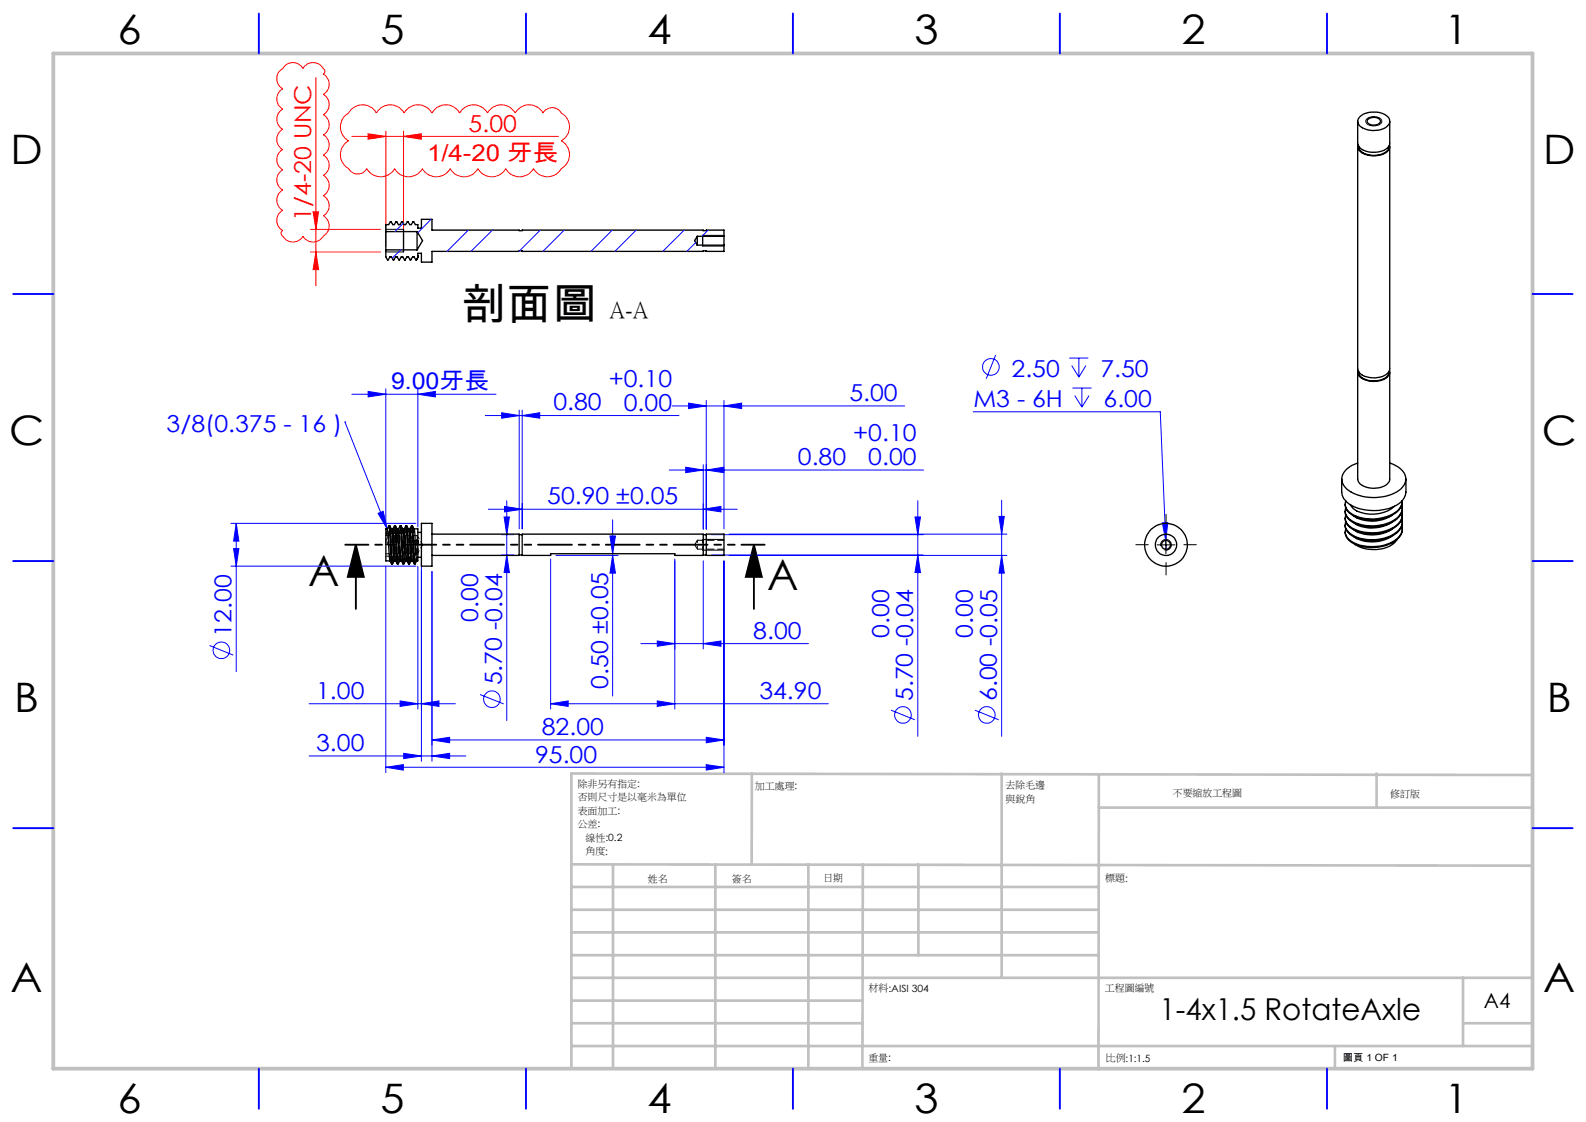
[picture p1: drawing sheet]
<svg xmlns="http://www.w3.org/2000/svg" width="297mm" height="210mm" viewBox="0 0 297 210" stroke-linecap="round" stroke-linejoin="round" font-family="sans-serif">
<g fill="none" stroke="#00f" stroke-width=".19">
<path d="M64.6 79h.1M64.6 79l7.9 20M65.9 73.8h27M68.9 73.3l3.3 .5-3.3 .5zM72.2 72.8v25.2M78.2 73.8l3.3-.5v1zM78.2 72.8v25.8M90.9 77.8h36.2M93.9 77.2l3.3 .6-3.3 .5zM97.2 76.8v22.2M97.8 77.8l3.3-.6v1.1zM97.8 76.8v22.2"/>
<path d="M125.9 76h43.5M128.9 75.5l3.4 .5-3.4 .5zM132.3 75v24.1M135.6 76l3.3-.5v1zM135.6 75v24M182.2 77.1h35.1l1.1 25.7M186.4 66.5l-1.7 4.4M200.2 67h3.6M200.7 68.4l1.3 2.2M200.8 72.6h3.6M201.3 74l1.3 2.2M202 67v3.6"/>
<path d="M202.6 72.6v3.6M203.3 68.4l-1.3 2.2M203.9 74l-1.3 2.2M43.3 98h34.6M44.2 98v27.7M44.2 98l.5 3.3h-1zM70.8 96.1l1-.4 .7 3.3zM91.4 95.3h46.6M94.4 96.8h1l-.5 3.3zM94.5 94.8l3.3 .5-3.3 .5zM94.9 93.7v41.2M114.7 97.3v33"/>
<path d="M125.3 88h47.6M128.4 87.4l3.3 .6-3.3 .5zM131.7 87v12.1M131.7 95.3l3.3-.5v1zM132.3 88l3.2-.6v1.1zM136.6 100h52M171.3 96.8h1.1l-.5 3.3zM171.9 93.7v44.1M187.1 96.7h1l-.5 3.3zM187.6 93.6v44.2M217.7 97.9l1-.1-.4 3.3zM43.3 106h34.6"/>
<path d="M43.7 102.7h1l-.5 3.3zM72.2 106v38.6M78.2 106v26.7M78.9 105.3v37.2M80.9 107v35.5M93.9 103.9h2.3M93.9 100.1h2.3M94.9 103.9l.5 3.3h-1zM103.1 104.6v28.1M104.1 104h11.6M114.2 100.3h1.1l-.6 3.3zM114.7 104l.6 3.3h-1.1z"/>
<path d="M123.1 120l3.3 .5-3.3 .5zM126.4 104.6v28.1M131.7 105v16.5M133.2 103.9h39.7M133.2 100.1h39.7M135.6 105v39.6M136.6 104h52M171.9 103.9l.5 3.3h-1.1zM187.6 104l.5 3.3h-1zM39.2 120.8l4.5 1.8M57.9 131.7h27.4M74.9 131.2l3.3 .5-3.3 .5z"/>
<path d="M78.9 131.7l3.3-.5v1zM80.9 138.5l3.3-.5v1zM80.9 138.5h54.7M89.9 130l4.4 1.8M103.1 131.7l3.3-.5v1zM103.1 131.7h52M120 120.5h31.4M123.1 131.2l3.3 .5-3.3 .5zM131.7 120.5l3.3-.5v1zM132.3 138l3.3 .5-3.3 .5zM166.9 132.9l4.4 1.8M182.6 132.9l4.4 1.8"/>
<path d="M57.9 141.5h29.3M72.2 143.6l3.3-.5v1zM72.2 143.6h63.4M75.6 141l3.3 .5-3.3 .5zM80.9 141.5l3.3-.5v1zM132.3 143.1l3.3 .5-3.3 .5z"/>
<circle cx="185.5" cy="68.7" r="1.56"/>
<circle cx="41.5" cy="121.7" r="1.56"/>
<circle cx="92.1" cy="130.9" r="1.56"/>
<circle cx="169.1" cy="133.8" r="1.55"/>
<circle cx="184.8" cy="133.8" r="1.56"/>
</g>
<path d="M66.6 102l1.5 6h-3zM66.6 102v12M141.2 102l1.5 6h-3zM141.2 102v12" fill="none" stroke="#000" stroke-width=".35"/>
<path d="M52.6 13.1l.4-.3a2.14 2.14 0 0 1 3.7 0 2.29 2.29 0 0 1 4 .2 .63 .63 0 0 1-.2 .9 2.21 2.21 0 0 1 0 3.8 2.18 2.18 0 0 1 0 3.7 2.21 2.21 0 0 1 0 3.9 2.18 2.18 0 0 1 0 3.7 2.21 2.21 0 0 1 0 3.8 2.18 2.18 0 0 1 0 3.8 2.18 2.18 0 0 1 0 3.8 2.21 2.21 0 0 1 0 3.8 2.21 2.21 0 0 1-3.8 0 2.26 2.26 0 0 1-3.9-.1 .59 .59 0 0 1 .2-1 2.14 2.14 0 0 1 0-3.7 2.17 2.17 0 0 1 0-3.8 2.14 2.14 0 0 1 0-3.8 2.14 2.14 0 0 1 0-3.8 2.17 2.17 0 0 1 0-3.8 2.14 2.14 0 0 1 0-3.8 2.17 2.17 0 0 1 0-3.8 2.16 2.16 0 0 1-.4-3.5zM59.2 14.5v39M58.6 39.6h1.1l-.5 3.3zM64.5 21.8l.8-.6a2.97 2.97 0 0 1 5.2 0 2.97 2.97 0 0 1 5.2 0 3 3 0 0 1 5.2 0 2.97 2.97 0 0 1 5.2 0 3 3 0 0 1 5.2 0 2.97 2.97 0 0 1 5.2 0 2.97 2.97 0 0 1 5.2 0 1.94 1.94 0 0 1 3.4 0 2.94 2.94 0 0 1 0 5.1 2.97 2.97 0 0 1 0 5.3 2.97 2.97 0 0 1-5.2 0 2.97 2.97 0 0 1-5.2 0 3 3 0 0 1-5.2 0 2.97 2.97 0 0 1-5.2 0 3 3 0 0 1-5.2 0 2.97 2.97 0 0 1-5.2 0 3 3 0 0 1-5.2 0 1.94 1.94 0 0 1-3.4 0 2.97 2.97 0 0 1 0-5.3 2.96 2.96 0 0 1-.8-4.5zM65.9 25.5h38.7M68.9 25l3.3 .5-3.3 .6zM72.2 24.5v21.7M75.6 25.5l3.3-.5v1.1zM75.6 24.5v21.7M58.1 47.2h13.1M58.1 42.9h13.1M59.2 47.2l.5 3.3h-1.1z" fill="none" stroke="#f00" stroke-width=".19"/>
<path d="M255.9 22.3a1.97 1.97 0 0 1 2.8 .2 1.04 1.04 0 0 1-1.2 1.1 1.31 1.31 0 0 1-1.7-1zM72.2 42.9h3.4M72.2 47.2h3.4M131.6 46.1h4M131.6 44.1h4M72.2 99.9h3.4M72.2 104.1h3.4M131.6 103h4M131.6 101h4M216.7 102h3.3M217.4 102.2a.99 .99 0 0 1 .9-1.2 .99 .99 0 0 1 1 1.1 .99 .99 0 0 1-1.2 .8M218.3 100.3v3.3" fill="none" stroke="#000" stroke-width=".19"/>
<path d="M143.2 102h-78.5" fill="none" stroke="#000" stroke-width=".35" stroke-dasharray="6.3 1.3 1.3 1.3 1.3 1.3" stroke-dashoffset="2"/>
<path d="M148.5 2.5v7.5M2.5 105h7.5M287 105h7.5M148.5 200v7.5" fill="none" stroke="#c0c0c0" stroke-width=".35"/>
<g fill="none" stroke="#c0c0c0" stroke-width=".5">
<path d="M140.8 144.8v17M187.6 144.8v38.2M205.8 144.9l-.1 55.3M205.8 151.2h81.2M257.8 144.8v6.4M287 145.1l-180-.3v55.2M107 161.8l179.9 .2M107 178.8h98.8M107 174.5h98.8M107 170.3h98.8M107 166h98.8M114.8 161.8v38.2"/>
<path d="M133.9 161.8v38.3M151.4 161.8v38.2M161.6 161.8l-.1 38.3M172 161.8v17M107 195.8h180M107 191.5h54.6M107 187.3h54.6M107 183h180M250 195.8v4.2M274 191.5h13M274 183v12.8"/>
</g>
<path d="M10 10h277v190h-277z" fill="none" stroke="#c0c0c0" stroke-width=".7"/>
<g fill="none" stroke="#00f" stroke-width=".35">
<path d="M48.5 2.5v7.5M98.5 2.5v7.5M148.5 2.5v7.5M198.5 2.5v7.5M248.5 2.5v7.5M2.5 55h7.5M287 55h7.5M2.5 105h7.5M287 105h7.5M2.5 155h7.5M287 155h7.5M48.5 200v7.5"/>
<path d="M98.5 200v7.5M148.5 200v7.5M198.5 200v7.5M248.5 200v7.5"/>
</g>
<path d="M218.4 98.6v-2.3M215 102h-2.3M218.4 105.3v2.3M221.7 102h2.3" fill="none" stroke="#000" stroke-width=".19" stroke-dasharray="30.5 1.3 1.3 1.3"/>
<path d="M75.6 42.9v4.3M131.6 44.1v2" fill="none" stroke="#000" stroke-width=".25"/>
<path d="M131.6 101v2" fill="none" stroke="#000" stroke-width=".19" stroke-dasharray="1.3 .6" stroke-dashoffset=".6"/>
<path d="M75.6 104.1v-4.3" fill="none" stroke="#000" stroke-width=".19" stroke-dasharray="1.3 .6" stroke-dashoffset=".4"/>
<path d="M141.2 102l1.5 6h-3zM66.6 102l1.5 6h-3z" fill="#000"/>
<g fill="#f00">
<path d="M59.2 47.2l.5 3.3h-1.1zM58.6 39.6h1.1l-.5 3.3z"/>
<path d="M68.9 25l3.3 .5-3.3 .6zM75.6 25.5l3.3-.5v1.1z"/>
</g>
<g fill="#00f">
<path d="M70.8 96.1l1-.4 .7 3.3z"/>
<path d="M135.6 76l3.3-.5v1zM128.9 75.5l3.4 .5-3.4 .5zM132.3 138l3.3 .5-3.3 .5zM80.9 138.5l3.3-.5v1zM132.3 143.1l3.3 .5-3.3 .5zM72.2 143.6l3.3-.5v1zM132.3 88l3.2-.6v1.1zM128.4 87.4l3.3 .6-3.3 .5zM123.1 131.2l3.3 .5-3.3 .5zM103.1 131.7l3.3-.5v1z"/>
<path d="M217.7 97.9l.6 3.2 .4-3.3zM94.5 94.8l3.3 .5-3.3 .5zM131.7 95.3l3.3-.5v1zM123.1 120l3.3 .5-3.3 .5zM131.7 120.5l3.3-.5v1zM93.9 77.2l3.3 .6-3.3 .5zM97.8 77.8l3.3-.6v1.1zM75.6 141l3.3 .5-3.3 .5zM80.9 141.5l3.3-.5v1zM74.9 131.2l3.3 .5-3.3 .5zM78.9 131.7l3.3-.5v1zM68.9 73.3l3.3 .5-3.3 .5zM78.2 73.8l3.3-.5v1z"/>
<path d="M94.9 103.9l.5 3.3h-1zM94.4 96.8h1l-.5 3.3zM114.7 104l.6 3.3h-1.1zM114.2 100.3h1.1l-.6 3.3z"/>
<path d="M187.1 96.7h1l-.5 3.3zM187.6 104l.5 3.3h-1zM44.2 98l.5 3.3h-1zM43.7 102.7h1l-.5 3.3zM171.3 96.8h1.1l-.5 3.3zM171.9 103.9l.5 3.3h-1.1z"/>
</g>
<g fill="none" stroke="#000" stroke-width=".25">
<path d="M254.2 22.7v4.1a2.05 2.05 0 0 0 2.1 1.6 3.9 3.9 0 0 0 3.9-1.2v-4.5M254.2 27.4v41.6a1.99 1.99 0 0 0 2.1 1.6 3.8 3.8 0 0 0 3.9-1.1v-42.1M254.3 27.1a1.57 1.57 0 0 0 1.6 1.9 3.9 3.9 0 0 0 4.3-1.1v-.8M254.4 27.3a1.88 1.88 0 0 0 2 1.7 3.7 3.7 0 0 0 3.5-1l.2-.7M254.7 21.8a4.3 4.3 0 0 1 5.4 .3 1.35 1.35 0 0 1-.9 1.9 4.2 4.2 0 0 1-4.8-.7 1.14 1.14 0 0 1 .3-1.5zM256.2 22.4a1.6 1.6 0 0 1 2.3 .2 1.47 1.47 0 0 1-2.5 .3zM72.2 43.3v-1.3h.6l.3-.5h.1a.67 .67 0 0 0 .6 .5l.4-.5h.1a.67 .67 0 0 0 .6 .5l.3-.5h.2a.67 .67 0 0 0 .6 .5l.3-.5h.1a.67 .67 0 0 0 .6 .5l.3-.5h.2l.3 .5h.4v.7h.7v-1.6h2v2h16.3v.1h.6v-.1h33.9v.1l3.9-.1v1.1M72.2 46.8v1.3l.4 .5h.1l.3-.5a.67 .67 0 0 1 .6 .5h.2l.3-.5a.67 .67 0 0 1 .6 .5h.1l.3-.5a.67 .67 0 0 1 .6 .5h.2M72.2 43.3v3.5M72.2 46.8h5.9M72.2 43.3h5.9M75.9 48.6l.3-.5a.67 .67 0 0 1 .6 .5h.1l.4-.5a.67 .67 0 0 1 .6 .5h.1"/>
<path d="M75.9 48.5v.1M78.1 43.3v3.5M78.1 43.3l1 1.7-1 1.8M78.2 48l.1 .1M78.3 48.1l-.3 .5M78.4 48l-.4 .6M130.6 44.2v1.7M130.6 44.2h5M130.6 44.2l-.5 .8 .5 .9M130.6 45.9h5M135.6 44.2v1.7M135.6 45.9v1.2h-3.3v-.2h-.6v.2h-33.9v-.2h-.6v.2h-16.3v2h-2v-1.7h-.7l.1 .7"/>
<path d="M254.2 69.7v20a1.83 1.83 0 0 0 1.7 1.5 3.8 3.8 0 0 0 4.3-1.1v-20.4M254.3 69.3a1.45 1.45 0 0 0 1.2 1.7 4.2 4.2 0 0 0 4.5-.7 1.03 1.03 0 0 0 .2-1M254.4 69.5a1.72 1.72 0 0 0 1.5 1.6 4 4 0 0 0 4-.9l.2-.7M72.5 99l.5 5.9M72.5 99h-.3v6h.8M72.8 98.4l-.3 .6M72.8 98.4h.2M72.8 98.4l.5 7.1M73.3 99l-.3-.6 .5 7.1M73.3 99l.5 6M73.3 99h.3M73.6 99l.5 5.9"/>
<path d="M73.9 98.4l-.3 .6M73.9 98.4l.5 7.1-.3-.6M73.9 98.4h.1M74 98.4l.5 7.1h-.1M74 98.4l.4 .6M74.4 99l.5 6M74.4 99h.2M74.6 99l.4-.6 .4 6a1.2 1.2 0 0 0 .2 1.1l-.5-7.1 .3 .6M74.6 99l.5 5.9M75 98.4h.1M75.4 99l.6 6M75.4 99h.3"/>
<path d="M75.7 99l.5 5.9M76 98.4l-.3 .6M76 98.4l.4 6.3 .1 .8h.2l-.5-7.1 .3 .6M76 98.4h.1M76.5 99l.5 6M76.5 99h.2M76.7 99l.4-.6 .5 7.1-.3-.6M76.7 99l.6 5.9M77.1 98.4h.1M77.5 99l-.3-.6 .5 7.1h-.1M77.5 99l.6 6M77.5 99h.7v6h-.1"/>
<path d="M78.2 99.7h.7M78.9 98h2v8h-2zM80.9 100h16.3v4h-16.3M97.8 100h33.9v4h-5.3v-.4h-23.3v.4h-5.3zM132.3 100h3.3v4h-3.3zM251.2 89.7v2.4a3.7 3.7 0 0 0 2.8 2.9 9 9 0 0 0 8.4-1.1l.5-.7 .3-.7 .1-2.8M252 93.8a2.1 2.1 0 0 0 1.5 2.6 7.9 7.9 0 0 0 8.5-1.1 2.4 2.4 0 0 0 .6-1.6 3.2 3.2 0 0 1-2.4 3 8 8 0 0 1-7.5-.7 1.86 1.86 0 0 1-.8-1.6M252.9 94.4a3.4 3.4 0 0 0 2.7 1.7 6.4 6.4 0 0 0 5.5-1.4M254.2 86.7a3.9 3.9 0 0 0-2.9 2.7 3.4 3.4 0 0 0 2.7 3.2 9.1 9.1 0 0 0 8.4-1.1 2.33 2.33 0 0 0-.3-3.9l-1.9-.9M260.7 97.7a6.8 6.8 0 0 1-7.2 .2M260.7 99a6.8 6.8 0 0 1-7.2 .2M260.7 96.4a6.8 6.8 0 0 1-7.2 .2"/>
<path d="M262.5 98.3a2.63 2.63 0 0 1-1.6 3 8.1 8.1 0 0 1-8.1-.2l-.4-.3a1.67 1.67 0 0 1-.4-1.8M262.5 97a2.65 2.65 0 0 1-1.6 3 8 8 0 0 1-8.1-.1l-.3-.3a1.63 1.63 0 0 1-.5-1.9M262.5 95.7a2.76 2.76 0 0 1-1.9 3.2 8 8 0 0 1-8-.6 1.8 1.8 0 0 1-.6-1.9M262.5 94.4a2.73 2.73 0 0 1-1.8 3.2 7.9 7.9 0 0 1-8.1-.5 1.73 1.73 0 0 1-.6-2M262.6 95a2.88 2.88 0 0 1-1.9 2.7 8.3 8.3 0 0 1-7.7-.1 1.88 1.88 0 0 1-1.1-1.9M262.6 96.3a2.65 2.65 0 0 1-1.5 2.5 7.9 7.9 0 0 1-8.5-.3 1.8 1.8 0 0 1-.7-1.6M262.6 97.6a2.95 2.95 0 0 1-2.1 2.8 8.3 8.3 0 0 1-7.7-.4l-.3-.3a1.58 1.58 0 0 1-.6-1.5M262.6 98.9a2.98 2.98 0 0 1-2.2 2.9 8.1 8.1 0 0 1-7.6-.5l-.8-1-.1-.8M73 104.9l.3 .6M73.4 105.5h.1M73.8 105l-.3 .5M73.8 105h.3"/>
<path d="M74.9 105l-.3 .5M74.9 105h.2M75.1 104.9l.4 .6M76 105l-.4 .5M76 105h.2M76.2 104.9l.3 .6M77 105l-.3 .5M77 105h.3M78.1 105l-.3 .5M78.2 104.3h.7M97.2 103.9h.6M97.2 100.1h.6"/>
<path d="M131.7 103.9h.6M131.7 100.1h.6M260.7 100.3a6.7 6.7 0 0 1-7.2 .2M261.6 101a5.2 5.2 0 0 1-5 1.8l-1.5-.3-1.5-.7"/>
<circle cx="218.3" cy="102" r="4"/>
<circle cx="218.3" cy="102" r="2"/>
<circle cx="218.4" cy="102" r=".83"/>
</g>
<path d="M72.6 102l.2-3.6M78.1 104.9l.2-1.5M130.6 101.1v1.7" fill="none" stroke="#000" stroke-width=".19" stroke-dasharray="1.3 .6" stroke-dashoffset=".8"/>
<path d="M73.4 105.5l.5-7.1M73.5 105.5l.5-7.1M74.4 105.5l.6-7.1M74.6 105.5l.5-7.1M75.5 105.5l.5-7.1M75.7 105.5l.5-7.1M76.6 105.5l.5-7.1M76.7 105.5l.5-7.1M78.1 103.7v-3.4" fill="none" stroke="#000" stroke-width=".19" stroke-dasharray="1.3 .6" stroke-dashoffset="-.1"/>
<path d="M77.6 101.2h.7M77.6 105.5l.3-4.4M77.8 105.5l.3-4.4" fill="none" stroke="#000" stroke-width=".19" stroke-dasharray="1.3 .6" stroke-dashoffset=".3"/>
<g fill="none" stroke="#000" stroke-width=".19" stroke-dasharray="1.3 .6">
<path d="M72.5 99h.1M73.3 99h.1M73.6 99h.1M74.4 99h.1M74.6 99h.1M75.4 99h.1M75.7 99h.1M76.5 99h.1M76.7 99h.1M77.5 99h.1M77.6 99h-.1M73 105h.1"/>
<path d="M73.9 105v-.1M74.1 105h.1M74.9 105v-.1M75.2 105h.1M76 105v-.1M76.2 105h.1M77 105v-.1M77.3 104.9h.1M77.3 105h.1M77.9 101.1l-.3 .1M78.1 101.1h-.2M78.1 105v-.1"/>
<path d="M78.3 101.2h.1M78.4 101.2l-.3-.1M130.6 102.8h5M135.6 101.1h-5"/>
</g>
<path d="M72.7 102l.3-3.6M77.3 104.9l.3-3.7" fill="none" stroke="#000" stroke-width=".19" stroke-dasharray="1.3 .6" stroke-dashoffset=".7"/>
<path d="M73 104.9l.6-5.9M73.8 105l.6-6M74.1 104.9l.5-5.9M74.9 105l.5-6M75.2 104.9l.5-5.9M76 105l.5-6M76.2 104.9l.6-5.9M77 105l.5-6M78.3 103.4l.1-2.2M130.1 102l.5 .8M130.6 101.1l-.5 .9" fill="none" stroke="#000" stroke-width=".19" stroke-dasharray="1.3 .6" stroke-dashoffset=".5"/>
<path d="M72.3 102l.2-3M73.1 102l.2-3" fill="none" stroke="#000" stroke-width=".19" stroke-dasharray="1.3 .6" stroke-dashoffset=".1"/>
<path d="M73.1 102h-.8" fill="none" stroke="#000" stroke-width=".19" stroke-dasharray="1.3 .6" stroke-dashoffset=".4"/>
<path d="M72.3 103.7h5.8M78.1 100.3h-5.8M78.1 103.7l1.1-1.7M79.2 102l-1.1-1.7" fill="none" stroke="#000" stroke-width=".19" stroke-dasharray="1.3 .6" stroke-dashoffset=".6"/>
<g fill="none" stroke="#00f" stroke-width=".19">
<path d="M75 46.8l-1.6 1.5M75.5 41.8l-1.6 1.5M80.7 41.1l-2.5 2.5M87.7 43.1l-4 4M92.2 43.1l-4 4M97.2 47v.1M101.2 43.1l-3.9 3.8M105.7 43.1l-4 4M114.7 43.1l-4 4M119.1 43.1l-4 4M128.1 43.1l-4 4M130.3 45.4l-1.7 1.7"/>
<path d="M132.6 43.1l-1.2 1.1"/>
</g>
<g font-size="7.9">
<text x="86.4" y="59.6">剖面圖</text>
<text x="57.7" y="109.7">A</text>
<text x="143.7" y="110.3">A</text>
</g>
<g font-size="7.6">
<text x="22" y="8.2">6</text>
<text x="71.3" y="8.2">5</text>
<text x="121.3" y="8.2">4</text>
<text x="171.3" y="8.2">3</text>
<text x="221.3" y="8.2">2</text>
<text x="270.5" y="8.2">1</text>
<text x="2" y="30.7">D</text>
<text x="289" y="30.7">D</text>
<text x="1.7" y="83.2">C</text>
<text x="288.7" y="83.2">C</text>
<text x="2.7" y="133.2">B</text>
<text x="289.7" y="133.2">B</text>
<text x="2" y="185.7">A</text>
<text x="289" y="185.7">A</text>
<text x="22" y="208.2">6</text>
<text x="71.3" y="208.2">5</text>
<text x="121.3" y="208.2">4</text>
<text x="171.3" y="208.2">3</text>
<text x="221.3" y="208.2">2</text>
<text x="270.5" y="208.2">1</text>
</g>
<text font-size="5.6" x="217.1" y="191">1-4x1.5 RotateAxle</text>
<g font-size="4.4" fill="#f00">
<text x="87.8" y="24.6">5.00</text>
<text x="80" y="30.2">1/4-20 牙長</text>
<text x="58.3" y="41.3" transform="rotate(-90 58.3 41.3)">1/4-20 UNC</text>
</g>
<text font-size="4.4" x="114.1" y="59.4">A-A</text>
<g font-size="4.4" fill="#00f">
<text x="189.4" y="70.5">2.50</text>
<text x="206.1" y="70.5">7.50</text>
<text x="73.2" y="72.9">9.00牙長</text>
<text x="103.6" y="76.8">0.80</text>
<text x="114" y="72.4">+0.10</text>
<text x="116.8" y="76.9">0.00</text>
<text x="159.1" y="75.1">5.00</text>
<text x="182.3" y="76.1">M3 - 6H</text>
<text x="206.7" y="76.1">6.00</text>
<text x="31.2" y="80.9">3/8(0.375 - 16 )</text>
<text x="159.8" y="82.6">+0.10</text>
<text x="149.4" y="87">0.80</text>
<text x="162.6" y="87.1">0.00</text>
<text x="102.5" y="94.4">50.90 ±0.05</text>
<text x="43.3" y="119.1" transform="rotate(-90 43.3 119.1)">12.00</text>
<text x="89.5" y="116.4" transform="rotate(-90 89.5 116.4)">0.00</text>
<text x="141.1" y="119.6">8.00</text>
<text x="166.5" y="119.3" transform="rotate(-90 166.5 119.3)">0.00</text>
<text x="182.2" y="119.3" transform="rotate(-90 182.2 119.3)">0.00</text>
<text x="59.2" y="130.8">1.00</text>
<text x="94" y="128.3" transform="rotate(-90 94 128.3)">5.70 -0.04</text>
<text x="113.9" y="129" transform="rotate(-90 113.9 129)">0.50 ±0.05</text>
<text x="142.2" y="130.8">34.90</text>
<text x="171" y="131.2" transform="rotate(-90 171 131.2)">5.70 -0.04</text>
<text x="186.7" y="131.2" transform="rotate(-90 186.7 131.2)">6.00 -0.05</text>
<text x="101.5" y="137.6">82.00</text>
<text x="59.2" y="140.6">3.00</text>
<text x="100.2" y="142.7">95.00</text>
</g>
<text font-size="3.9" x="277.9" y="188.6">A4</text>
<g font-size="1.9">
<text x="108.2" y="147.2">除非另有指定:</text>
<text x="108.2" y="149.8">否則尺寸是以毫米為單位</text>
<text x="141.4" y="147.6">加工處理:</text>
<text x="188.3" y="147.6">去除毛邊</text>
<text x="219.6" y="149">不要縮放工程圖</text>
<text x="260.3" y="149.2">修訂版</text>
<text x="108.2" y="152.3">表面加工:</text>
<text x="108.2" y="154.8">公差:</text>
<text x="188.3" y="150.1">與銳角</text>
<text x="109.6" y="159.9">角度:</text>
<text x="109.6" y="157.4">線性:0.2</text>
<text x="121.3" y="165.1">姓名</text>
<text x="137" y="165">簽名</text>
<text x="154.2" y="165">日期</text>
<text x="207" y="165">標題:</text>
<text x="162.6" y="185.6">材料:AISI 304</text>
<text x="206.9" y="185.6">工程圖編號</text>
<text x="162.6" y="198.6">重量:</text>
<text x="207.1" y="198.7">比例:1:1.5</text>
<text x="251.5" y="198.7">圖頁 1 OF 1</text>
</g>
</svg>
